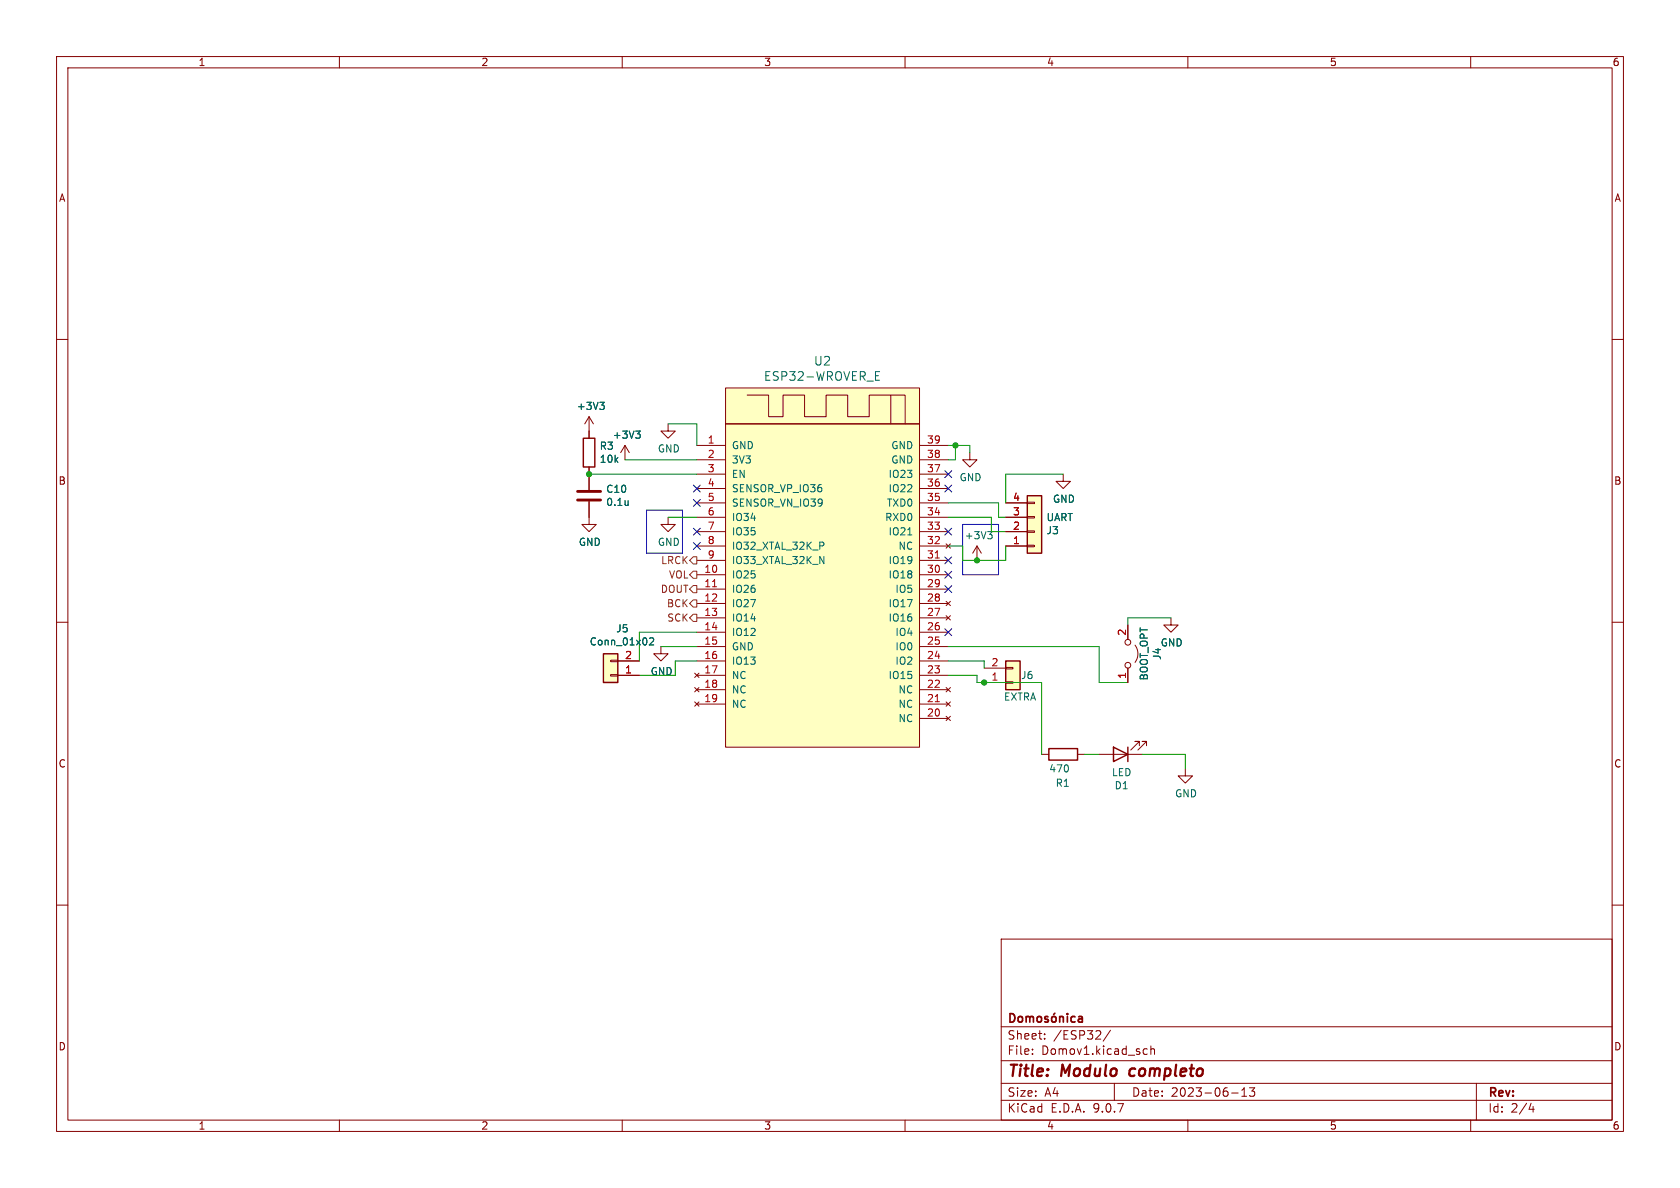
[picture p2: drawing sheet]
<svg xmlns="http://www.w3.org/2000/svg" width="297mm" height="210mm" viewBox="0 0 297 210" stroke-linecap="round" stroke-linejoin="round" font-family="sans-serif">
<g fill="none" stroke="#840000" stroke-width=".18">
<path d="M10 10h277v190h-277zM12 12h273v186h-273zM60 10v2M110 10v2M160 10v2M210 10v2M260 10v2M10 60h2M104.1 73.7l-.7 1.2M104.1 73.7l.8 1.2M104.1 73.7v2.5M118.1 74.9v1.3h1.3l-1.3 1.3-1.3-1.3h1.3"/>
<path d="M285 60h2M10 110h2M199.4 110.5v2.5M199.4 118.1v2.6M200.7 114a2.54 2.54 0 0 1 0 3.1M285 110h2M10 160h2M177 166h108v32h-108zM285 160h2M60 198v2M110 198v2M160 198v2"/>
<path d="M177 194.5h108M177 191.5h108M177 187.5h108M177 181.5h108M182.5 186.3v.1M182.5 185.5v.1M184.7 183.6v.1M184.7 182.8v.1M196.3 182.1l-1.3 2M197 191.5v3M202.2 186.3h.6M202.2 185.5h.6"/>
<path d="M203.5 185.5l.2-.1 .3 .1 .1 .9M203.5 184.9v1.5M210 198v2M217.7 193.2h1.2M219.5 193.8h.9M219.5 192.7l.5-.4v1.5M220.9 192.3h.9l-.5 .6 .4 .1v.7l-.2 .1h-.4l-.2-.1M260 198v2M261 191.5v6.5M270.7 195l-.4 1.1h.9M271 195.6v1"/>
<circle cx="199.4" cy="113.5" r=".51"/>
<circle cx="199.4" cy="117.6" r=".51"/>
</g>
<path d="M199.8 189.1l-.2 .7 .4 .4" fill="none" stroke="#840000" stroke-width=".4"/>
<g fill="none" stroke="#840000" stroke-width=".3">
<path d="M178.6 179.2a.76 .76 0 0 1 .8 .7 .76 .76 0 0 1-.8 .8zM180.1 179.8l.2-.1 .4 .1 .1 .6-.2 .2-.3 .1-.2-.2zM181.4 179.8l.4-.1 .3 .2M181.4 179.7v1M182.1 179.9l.2-.2 .3 .1 .1 .9M182.1 179.9v.8M183.5 179.8l.3-.1 .3 .3v.4l-.3 .3-.3-.1-.2-.2v-.4zM185.3 179.8l-.4-.1-.2 .2 .1 .2 .5 .2v.3h-.6M186 179.8l.2-.1 .4 .1 .1 .6-.1 .2-.4 .1-.2-.2zM186.5 179.1l-.2 .2M187.3 179.8l.3-.1 .3 .1 .1 .9M187.3 179.7v1"/>
<path d="M188.7 179.2v.1M188.7 179.7v1M190.1 179.8l-.5-.1-.3 .3v.4l.2 .2h.6M190.7 179.8h.6v.9M191.3 180l-.5 .1a.29 .29 0 0 0-.2 .3 .29 .29 0 0 0 .2 .3l.5-.1"/>
</g>
<path d="M106 71.1h.8l-.4 .5M106.6 71.6l.2 .2v.3l-.2 .3" fill="none" stroke="#006464" stroke-width=".18"/>
<g fill="#ffffc2">
<path d="M128.3 68.6h34.3v6.3h-34.3z"/>
<path d="M128.3 74.9h34.3v57.2h-34.3z"/>
</g>
<g fill="none" stroke="#840000" stroke-width=".18">
<path d="M123.2 78.7h5.1M128.3 68.6h34.3v6.3h-34.3zM128.3 74.9h34.3v57.2h-34.3zM132.1 69.9h3.8v3.8h2.5v-3.8h3.8v3.8h3.8v-3.8h3.9v3.8h3.8v-3.8h3.8v5M157.5 69.9h2.5v5M162.6 78.7h5M123.2 81.3h5.1M123.2 83.8h5.1M123.2 86.4h5.1M123.2 88.9h5.1M123.2 91.4h5.1M123.2 94h5.1"/>
<path d="M123.2 96.5h5.1M123.2 99.1h5.1M162.6 81.3h5M162.6 83.8h5M162.6 86.4h5M162.6 88.9h5M162.6 91.4h5M162.6 94h5M162.6 96.5h5M162.6 99.1h5M167.3 96.1l.7 .8M168 96.1l-.7 .8"/>
<path d="M122.8 119l.8 .8M123.2 101.6h5.1M123.2 104.1h5.1M123.2 106.7h5.1M123.2 109.2h5.1M123.2 111.8h5.1M123.2 114.3h5.1M123.2 116.8h5.1M123.2 119.4h5.1M123.6 119l-.8 .8M162.6 101.6h5M162.6 104.1h5"/>
<path d="M162.6 106.7h5M162.6 109.2h5M162.6 111.8h5M162.6 114.3h5M162.6 116.8h5M162.6 119.4h5M167.3 106.3l.7 .8M167.3 108.8l.7 .8M168 106.3l-.7 .8M168 108.8l-.7 .8M207 109.2v1.3h1.3l-1.3 1.3-1.3-1.3h1.3M122.8 121.5l.8 .8"/>
<path d="M122.8 124.1l.8 .7M123.2 121.9h5.1M123.2 124.5h5.1M123.6 121.5l-.8 .8M123.6 124.1l-.8 .7M162.6 121.9h5M162.6 124.5h5M162.6 127h5M167.3 121.5l.7 .8M167.3 124.1l.7 .7M167.3 126.6l.7 .8M168 121.5l-.7 .8"/>
<path d="M168 124.1l-.7 .7M168 126.6l-.7 .8"/>
</g>
<path d="M154.8 66.4h.5M154.8 67.2h.7M154.8 65.7h.7M144.9 95.8h.5l.3 .3-.2 .3-.6 .1M144.9 98.4l.8 1.2v-1.2M160.5 94.6h.7" fill="none" stroke="#006464" stroke-width=".18"/>
<path d="M165.3 98.6h.8M126 103.7h.7M165.3 124h.8" fill="none" stroke="#a90000" stroke-width=".18"/>
<path d="M177.8 116.8h2.5v5.1h-2.5z" fill="#ffffc2"/>
<path d="M177.8 116.8h2.5v5.1h-2.5zM185.4 132.3h5.1v2.1h-5.1z" fill="none" stroke="#840000" stroke-width=".25"/>
<path d="M171.4 80v1.3h1.3l-1.3 1.3-1.2-1.3h1.2M172.7 96.5l-.7 1.3M172.7 96.5l.8 1.3M172.7 96.5v2.6M188 83.8v1.3h1.2l-1.2 1.3-1.3-1.3h1.3M174 118.1h3.8M177.8 118h1.3v.2h-1.3zM174 120.7h3.8M177.8 120.5h1.3v.3h-1.3zM184.1 133.4h1.3M190.5 133.4h1.3" fill="none" stroke="#840000" stroke-width=".18"/>
<path d="M174.6 94h.8l-.4 .5M175.2 94.5l.2 .2v.3l-.2 .2" fill="none" stroke="#006464" stroke-width=".18"/>
<path d="M181.6 87.6h2.5v10.2h-2.5z" fill="#ffffc2"/>
<path d="M103.1 77.5h2.1v5.1h-2.1zM181.6 87.6h2.5v10.2h-2.5zM196.8 132.1l2.6 1.3-2.6 1.2zM199.4 132.1v2.5" fill="none" stroke="#840000" stroke-width=".25"/>
<g fill="none" stroke="#840000" stroke-width=".18">
<path d="M104.1 76.2v1.3M110.5 78.7l-.8 1.3M110.5 78.7l.8 1.3M110.5 78.7v2.6M104.1 82.6v1.2M177.8 96.5h3.8M177.8 94h3.8M177.8 91.4h3.8M177.8 88.9h3.8M181.6 96.4h1.3v.2h-1.3zM181.6 93.9h1.3v.2h-1.3zM181.6 91.3h1.3v.3h-1.3z"/>
<path d="M181.6 88.8h1.3v.2h-1.3zM116.8 114.3v1.3h1.3l-1.3 1.2-1.2-1.2h1.2M194.3 133.4h7.6M201.4 131.8v-.7h-.7h.7l-1.5 1.5M202.7 131.8v-.7h-.8h.8l-1.5 1.5M209.5 135.9v1.3h1.3l-1.3 1.2-1.2-1.2h1.2"/>
</g>
<path d="M112.4 76.2h.8l-.5 .5M112.9 76.7l.3 .2v.3l-.3 .3" fill="none" stroke="#006464" stroke-width=".18"/>
<path d="M106.7 115.6h2.5v5.1h-2.5z" fill="#ffffc2"/>
<path d="M106.7 115.6h2.5v5.1h-2.5z" fill="none" stroke="#840000" stroke-width=".25"/>
<g fill="none" stroke="#840000" stroke-width=".18">
<path d="M104.1 76.2v1.3M104.1 88.6v4.1h1.3l-1.3 1.3-1.2-1.3h1.2M104.1 82.6v4M118.1 91.4v1.3h1.3l-1.3 1.3-1.3-1.3h1.3M177.8 96.5h3.8M177.8 94h3.8M177.8 91.4h3.8M177.8 88.9h3.8M107.9 119.3h1.3v.2h-1.3zM107.9 116.7h1.3v.3h-1.3zM109.2 119.4h3.8M109.2 116.8h3.8"/>
<path d="M199.4 110.5v2.5M199.4 118.1v2.6"/>
</g>
<path d="M106 71.1h.8l-.4 .5M106.6 71.6l.2 .2v.3l-.2 .3M112.4 76.2h.8l-.5 .5M112.9 76.7l.3 .2v.3l-.3 .3M111 88.5v.9M111 89.2v.1M114.8 112.9l.5-.2 .3 .4-.8 .9h.8" fill="none" stroke="#006464" stroke-width=".18"/>
<path d="M102.1 86.9h4.1M102.1 88.4h4.1" fill="none" stroke="#840000" stroke-width=".51"/>
<path d="M122.6 98.4h.6v1.3h-.6l-.7-.6zM121.9 106.7l.7-.7h.6v1.3h-.6zM122.6 103.5h.6v1.3h-.6l-.7-.7zM122.6 108.6h.6v1.3h-.6l-.7-.7zM122.6 101h.6v1.2h-.6l-.7-.6z" fill="none" stroke="#725600" stroke-width=".18"/>
<path d="M114.3 90.2h6.3v7.6h-6.3zM170.2 92.7h6.3v8.9h-6.3z" fill="none" stroke="#0000c2" stroke-width=".18"/>
<g fill="none" stroke="#009600" stroke-width=".18">
<path d="M118.1 74.9h5.1v3.8M167.6 78.7h3.8v1.3M168.9 78.7v2.6h-1.3M104.1 83.8h19.1M110.5 81.3h12.7M118.1 91.4h5.1M167.6 88.9h8.9v2.5h1.3M167.6 91.4h7.7v2.6h2.5M167.6 96.5h2.6v2.6h7.6v-2.6M188 83.8h-10.2v5.1M116.8 114.3h6.4M123.2 116.8h-3.8v2.6h-6.4"/>
<path d="M123.2 111.8h-10.2v5M167.6 119.4h5.1v1.3h11.4v12.7M167.6 116.8h6.4v1.3M167.6 114.3h26.7v6.4h5.1M207 109.2h-7.6v1.3M191.8 133.4h2.5M201.9 133.4h7.6v2.5"/>
</g>
<g fill="none" stroke="#000084" stroke-width=".18">
<path d="M122.6 93.4l1.2 1.2M122.6 95.9l1.2 1.2M122.6 88.3l1.2 1.2M122.6 85.8l1.2 1.2M123.8 93.4l-1.2 1.2M123.8 95.9l-1.2 1.2M123.8 88.3l-1.2 1.2M123.8 85.8l-1.2 1.2M167 93.4l1.2 1.2M167 98.5l1.2 1.2M167 83.2l1.2 1.2M167 85.8l1.2 1.2"/>
<path d="M168.2 93.4l-1.2 1.2M168.2 98.5l-1.2 1.2M168.2 83.2l-1.2 1.2M168.2 85.8l-1.2 1.2M167 111.2l1.2 1.2M167 103.5l1.2 1.2M167 101l1.2 1.2M168.2 111.2l-1.2 1.2M168.2 103.5l-1.2 1.2M168.2 101l-1.2 1.2"/>
</g>
<g fill="#009600" stroke="#009600" stroke-width=".18">
<circle cx="172.7" cy="99.1" r=".46"/>
<circle cx="104.1" cy="83.8" r=".46"/>
<circle cx="168.9" cy="78.7" r=".46"/>
<circle cx="174" cy="120.7" r=".46"/>
</g>
<g font-size="2.8" fill="#840000">
<text x="178" y="190.9">Title:</text>
<text x="187.7" y="190.9">Modulo</text>
<text x="200.6" y="190.9">completo</text>
</g>
<g font-size="2.1" fill="#006464">
<text x="143.8" y="64.8">U2</text>
<text x="135" y="67.5">ESP32-WROVER_E</text>
</g>
<g font-size="2.1" fill="#840000">
<text x="178" y="184">Sheet:</text>
<text x="186.2" y="184">/ESP32/</text>
<text x="178" y="186.7">File:</text>
<text x="184.1" y="186.7">Domov1.kicad_sch</text>
<text x="178" y="196.9">KiCad</text>
<text x="178" y="194.1">Size:</text>
<text x="184.7" y="194.1">A4</text>
<text x="185.7" y="196.9">E.D.A.</text>
<text x="193.3" y="196.9">9.0.7</text>
<text x="200" y="194.1">Date:</text>
<text x="207" y="194.1">2023-06-13</text>
<text x="263" y="194.3">Rev:</text>
<text x="263" y="196.9">Id:</text>
<text x="267.1" y="196.9">2/4</text>
</g>
<g font-size="1.8" fill="#840000">
<text x="35" y="11.9">1</text>
<text x="85" y="11.9">2</text>
<text x="135" y="11.9">3</text>
<text x="185" y="11.9">4</text>
<text x="235" y="11.9">5</text>
<text x="285" y="11.9">6</text>
<text x="10.3" y="35.9">A</text>
<text x="285.3" y="35.9">A</text>
<text x="10.3" y="85.9">B</text>
<text x="285.3" y="85.9">B</text>
<text x="10.3" y="135.9">C</text>
<text x="285.3" y="135.9">C</text>
<text x="10.3" y="185.9">D</text>
<text x="285.3" y="185.9">D</text>
<text x="35" y="199.9">1</text>
<text x="85" y="199.9">2</text>
<text x="135" y="199.9">3</text>
<text x="185" y="199.9">4</text>
<text x="235" y="199.9">5</text>
<text x="285" y="199.9">6</text>
</g>
<g font-size="1.8" fill="#006464">
<text x="101.9" y="72.7">+3V3</text>
<text x="108.2" y="77.7">+3V3</text>
<text x="105.9" y="79.7">R3</text>
<text x="105.9" y="82">10k</text>
<text x="116.2" y="80.2">GND</text>
<text x="129.3" y="79.6">GND</text>
<text x="129.3" y="82.1">3V3</text>
<text x="157.5" y="79.6">GND</text>
<text x="157.5" y="82.1">GND</text>
<text x="107.1" y="87.3">C10</text>
<text x="107.1" y="89.6">0.1u</text>
<text x="129.3" y="84.7">EN</text>
<text x="129.3" y="87.2">SENSOR_VP_IO36</text>
<text x="129.3" y="89.8">SENSOR_VN_IO39</text>
<text x="156.7" y="89.8">TXD0</text>
<text x="157" y="84.7">IO23</text>
<text x="157" y="87.2">IO22</text>
<text x="169.5" y="85.3">GND</text>
<text x="186.1" y="89.1">GND</text>
<text x="129.3" y="92.3">IO34</text>
<text x="129.3" y="94.8">IO35</text>
<text x="156.4" y="92.3">RXD0</text>
<text x="157" y="94.8">IO21</text>
<text x="170.5" y="95.5">+3V3</text>
<text x="184.9" y="94.6">J3</text>
<text x="184.9" y="92.3">UART</text>
<text x="102.2" y="96.7">GND</text>
<text x="116.2" y="96.7">GND</text>
<text x="129.3" y="97.4">IO32_XTAL_32K_P</text>
<text x="129.3" y="99.9">IO33_XTAL_32K_N</text>
<text x="157" y="99.9">IO19</text>
<text x="158.7" y="97.4">NC</text>
<text x="129.3" y="102.5">IO25</text>
<text x="129.3" y="105">IO26</text>
<text x="129.3" y="107.5">IO27</text>
<text x="157" y="102.5">IO18</text>
<text x="157" y="107.5">IO17</text>
<text x="158.2" y="105">IO5</text>
<text x="108.8" y="112">J5</text>
<text x="129.3" y="110.1">IO14</text>
<text x="129.3" y="112.6">IO12</text>
<text x="157" y="110.1">IO16</text>
<text x="158.2" y="112.6">IO4</text>
<text x="104.2" y="114.3">Conn_01x02</text>
<text x="114.9" y="119.6">GND</text>
<text x="129.3" y="115.2">GND</text>
<text x="129.3" y="117.7">IO13</text>
<text x="158.2" y="115.2">IO0</text>
<text x="158.2" y="117.7">IO2</text>
<text x="205.1" y="114.5">GND</text>
<text x="205.4" y="116.8" transform="rotate(-90 205.4 116.8)">J4</text>
<text x="129.3" y="120.2">NC</text>
<text x="129.3" y="122.8">NC</text>
<text x="129.3" y="125.3">NC</text>
<text x="157" y="120.2">IO15</text>
<text x="158.7" y="122.8">NC</text>
<text x="158.7" y="125.3">NC</text>
<text x="177.4" y="124.1">EXTRA</text>
<text x="180.4" y="120.2">J6</text>
<text x="203.1" y="120.4" transform="rotate(-90 203.1 120.4)">BOOT_OPT</text>
<text x="158.7" y="127.9">NC</text>
<text x="185.4" y="136.8">470</text>
<text x="196.5" y="137.4">LED</text>
<text x="186.5" y="139.3">R1</text>
<text x="197" y="139.7">D1</text>
<text x="207.6" y="141.1">GND</text>
</g>
<g font-size="1.8" fill="#a90000">
<text x="125" y="78.5">1</text>
<text x="125" y="81">2</text>
<text x="125" y="83.6">3</text>
<text x="163.8" y="78.5">39</text>
<text x="163.8" y="81">38</text>
<text x="163.8" y="83.6">37</text>
<text x="125" y="86.1">4</text>
<text x="125" y="88.6">5</text>
<text x="163.8" y="86.1">36</text>
<text x="163.8" y="88.6">35</text>
<text x="179" y="88.6">4</text>
<text x="125" y="91.2">6</text>
<text x="125" y="93.7">7</text>
<text x="163.8" y="91.2">34</text>
<text x="163.8" y="93.7">33</text>
<text x="179" y="93.7">2</text>
<text x="179" y="91.2">3</text>
<text x="124.4" y="101.3">10</text>
<text x="125" y="96.3">8</text>
<text x="125" y="98.8">9</text>
<text x="163.8" y="96.3">32</text>
<text x="163.8" y="98.8">31</text>
<text x="163.8" y="101.3">30</text>
<text x="179" y="96.3">1</text>
<text x="124.4" y="103.9">11</text>
<text x="124.4" y="106.4">12</text>
<text x="163.8" y="103.9">29</text>
<text x="163.8" y="106.4">28</text>
<text x="124.4" y="109">13</text>
<text x="124.4" y="111.5">14</text>
<text x="163.8" y="109">27</text>
<text x="163.8" y="111.5">26</text>
<text x="199.1" y="112.5" transform="rotate(-90 199.1 112.5)">2</text>
<text x="110.4" y="119.1">1</text>
<text x="110.4" y="116.6">2</text>
<text x="124.4" y="114">15</text>
<text x="124.4" y="116.6">16</text>
<text x="124.4" y="119.1">17</text>
<text x="163.8" y="114">25</text>
<text x="163.8" y="116.6">24</text>
<text x="163.8" y="119.1">23</text>
<text x="175.2" y="117.9">2</text>
<text x="124.4" y="121.7">18</text>
<text x="124.4" y="124.2">19</text>
<text x="163.8" y="121.7">22</text>
<text x="163.8" y="124.2">21</text>
<text x="175.2" y="120.4">1</text>
<text x="199.1" y="120.1" transform="rotate(-90 199.1 120.1)">1</text>
<text x="163.8" y="126.7">20</text>
</g>
<g font-size="1.8" fill="#725600">
<text x="116.8" y="99.9">LRCK</text>
<text x="116.7" y="105">DOUT</text>
<text x="117.8" y="107.5">BCK</text>
<text x="118.2" y="102.5">VOL</text>
<text x="117.9" y="110.1">SCK</text>
</g>
</svg>
